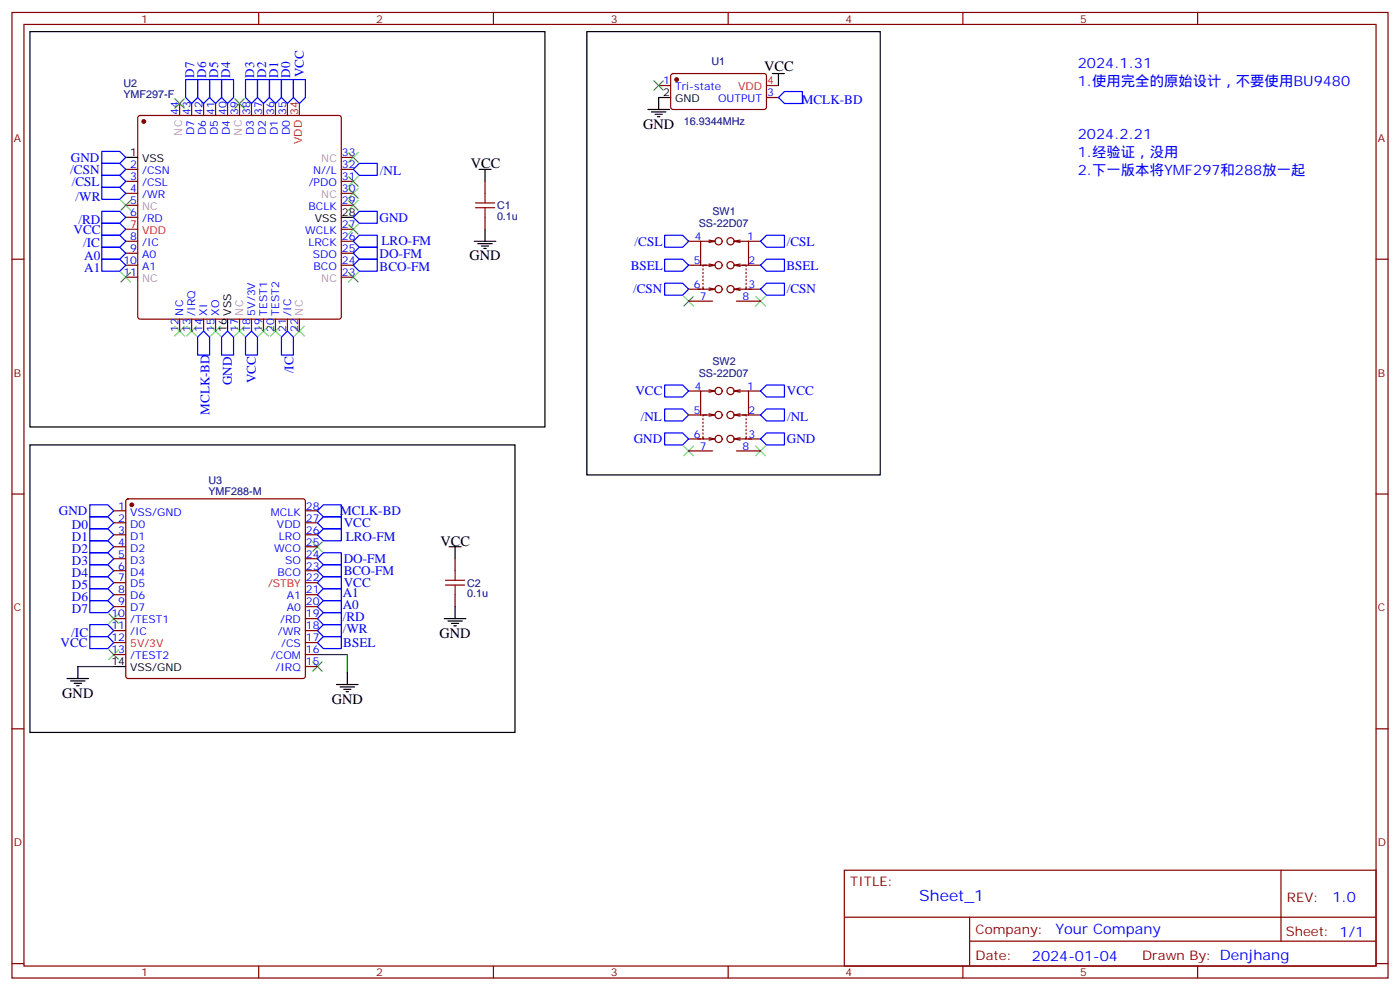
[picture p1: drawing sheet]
<svg xmlns="http://www.w3.org/2000/svg" width="412mm" height="292mm" viewBox="0 0 412 292" stroke-linecap="round" stroke-linejoin="round" font-family="sans-serif">
<g fill="none" stroke="#870000" stroke-width=".35">
<path d="M3.5 3.7h405.4v284.3h-405.4zM7.1 7.2h398.2v277.3h-398.2zM76.2 3.7v3.5M145.3 3.7v3.5M214.5 3.7v3.5M283.6 3.7v3.5M352.8 3.7v3.5M40.8 34.2l.5-.2h58.5l.5 .2 .2 .5v58.6l-.2 .5-.5 .2h-58.5l-.5-.3-.2-.4v-58.6zM52.9 30.5v3.5M56.4 30.5v3.5M60 30.5v3.5M63.5 30.5v3.5"/>
<path d="M67 30.5v3.5M70.6 30.5v3.5M74.1 30.5v3.5M77.6 30.5v3.5M81.1 30.5v3.5M84.7 30.5v3.5M194 25.2h3.6M197.8 21.9l.5-.2h27l.5 .7-.1 9.4-.6 .4h-27.1l-.4-.7v-9.1zM225.8 28.7h3.5M37 49.9h3.6M37 53.4h3.6M37 56.9h3.6"/>
<path d="M100.5 49.9h3.6M100.5 53.4h3.6M100.5 56.9h3.6M100.5 46.4h3.6M142.9 53.4v3.5M3.5 76.3h3.6M37 60.5h3.6M37 64h3.6M37 71h3.6M37 74.6h3.6M37 78.1h3.6M100.5 60.5h3.6"/>
<path d="M100.5 71h3.6M100.5 74.6h3.6M100.5 78.1h3.6M100.5 67.5h3.6M142.9 64v3.5M202.8 71h3.6M202.8 78.1h5.3M207.1 79.2v.3M208.8 77.8l1.8 .3-1.8 .4M208.8 70.7l1.8 .3M209.9 78.1h-2.8v.4M210.6 71h-4.2v7.1"/>
<path d="M210.6 71l-1.8 .4M216.3 71h4.2v7.1M216.3 71l1.7 .4M216.3 78.1l1.7 .4M217 78.1h2.8v.4M218 70.7l-1.7 .3M218 77.8l-1.7 .3M218.7 78.1h5.3M219.8 79.2v.3M220.5 71h3.5M405.3 76.3h3.6M37 81.6h3.6"/>
<path d="M52.9 94v3.5M56.4 94v3.5M60 94v3.5M63.5 94v3.5M70.6 94v3.5M74.1 94v3.5M77.6 94v3.5M81.1 94v3.5M84.7 94v3.5M88.2 94v3.5M100.5 81.6h3.6M202.8 85.2h4.5"/>
<path d="M202.8 88.7h7.1M207.1 84.5v.7h2.8M207.1 80.2v.4M207.1 81.3v.3M207.1 82.3v.4M207.1 83.4v.3M208.8 84.8l1.8 .4-1.8 .3M216.3 85.2l1.7 .3M217 88.7h7M218 84.8l-1.7 .4M219.6 85.2h4.4M219.8 84.5v.7h-2.8"/>
<path d="M219.8 80.2v.4M219.8 81.3v.3M219.8 82.3v.4M219.8 83.4v.3M202.8 115.1h3.6M208.8 114.8l1.8 .3M210.6 115.1h-4.2v7.1M210.6 115.1l-1.8 .4M216.3 115.1h4.2v7.1M216.3 115.1l1.7 .4M218 114.8l-1.7 .3M220.5 115.1h3.5"/>
<path d="M202.8 122.2h5.3M202.8 129.3h4.5M202.8 132.8h7.1M207.1 128.6v.7h2.8M207.1 123.3v.3M207.1 124.3v.4M207.1 125.4v.3M207.1 126.4v.4M207.1 127.5v.3M208.8 128.9l1.8 .4-1.8 .3M208.8 121.8l1.8 .4-1.8 .4M209.9 122.2h-2.8v.4"/>
<path d="M216.3 122.2l1.7 .4M216.3 129.3l1.7 .3M217 122.2h2.8v.4M217 132.8h7M218 121.8l-1.7 .4M218 128.9l-1.7 .4M218.7 122.2h5.3M219.6 129.3h4.4M219.8 128.6v.7h-2.8M219.8 123.3v.3M219.8 124.3v.4M219.8 125.4v.3"/>
<path d="M219.8 126.4v.4M219.8 127.5v.3M3.5 145.5h3.6M33.5 150.4h3.5M33.5 154h3.5M33.5 157.5h3.5M37.3 147.1l.4-.2h51.6l.5 .2 .2 .5v51.5l-.3 .5-.4 .2h-51.6l-.5-.2-.2-.5v-51.5zM90 150.4h3.5M90 154h3.5M90 157.5h3.5M405.3 145.5h3.6M33.5 161h3.5"/>
<path d="M33.5 164.5h3.5M33.5 168.1h3.5M33.5 171.6h3.5M33.5 175.1h3.5M33.5 178.6h3.5M90 161h3.5M90 164.5h3.5M90 168.1h3.5M90 171.6h3.5M90 175.1h3.5M90 178.6h3.5M134.1 164.5v3.6"/>
<path d="M134.1 175.1v3.5M33.5 182.2h3.5M33.5 185.7h3.5M33.5 189.2h3.5M33.5 192.8h3.5M90 182.2h3.5M90 185.7h3.5M90 189.2h3.5M90 192.8h3.5M90 196.3h3.5M3.5 214.6h3.6M405.3 214.6h3.6"/>
<path d="M248.7 256.3h156.6v28.2h-156.6zM377.3 256.3v20.9M248.7 270.1h156.5M285.6 277.2h119.6M285.6 270.1v14.1M3.5 283.8h3.6M76.2 284.5v3.5M145.3 284.5v3.5M214.5 284.5v3.5M283.6 284.5v3.5M352.8 284.5v3.5M405.3 283.8h3.6"/>
<circle cx="211.7" cy="78.1" r="1.06"/>
<circle cx="211.7" cy="71" r="1.06"/>
<circle cx="215.2" cy="78.1" r="1.06"/>
<circle cx="215.2" cy="71" r="1.06"/>
<circle cx="211.7" cy="85.2" r="1.06"/>
<circle cx="215.2" cy="85.2" r="1.06"/>
<circle cx="211.7" cy="115.1" r="1.06"/>
<circle cx="215.2" cy="115.1" r="1.06"/>
<circle cx="211.7" cy="122.2" r="1.06"/>
<circle cx="211.7" cy="129.3" r="1.06"/>
<circle cx="215.2" cy="122.2" r="1.06"/>
<circle cx="215.2" cy="129.3" r="1.06"/>
</g>
<g fill="#870000" stroke="#870000" stroke-width=".35">
<circle cx="42.3" cy="35.8" r=".53"/>
<circle cx="199.3" cy="23.4" r=".53"/>
<circle cx="38.8" cy="148.7" r=".53"/>
</g>
<g fill="none" stroke="#000" stroke-width=".35">
<path d="M8.8 9.3h151.7v116.4h-151.7zM172.9 9.3h86.4v130.5h-86.4zM190.9 32.2h6.3M191.9 32.9h4.2M193 33.7h2.1M193.7 34.4h.7M197.6 28.7h-3.6v3.5M227.5 21.7h3.6M229.3 21.7v3.5M37 46.4h3.6M141.1 49.9h3.5M142.9 49.9v3.5"/>
<path d="M100.5 64h3.6M139.7 71h6.3M140.8 71.8h4.2M141.8 72.5h2.1M142.5 73.2h.7M142.9 67.5v3.5M67 94v3.5M8.8 131h142.9v84.7h-142.9zM132.3 161h3.5M134.1 161v3.5M134.1 178.6v3.6M19.8 199.8h6.3"/>
<path d="M22.9 196.3v3.5M33.5 196.3h3.5M102.3 198v3.6M130.9 182.2h6.3M131.9 182.9h4.3M133 183.6h2.1M133.7 184.3h.7M20.8 200.5h4.2M21.9 201.2h2.1M22.6 201.9h.7M99.1 201.6h6.4M100.2 202.3h4.2"/>
<path d="M101.2 203h2.2M102 203.7h.7"/>
</g>
<path d="M88.2 30.5v3.5M225.8 25.2h3.5M37 67.5h3.6" fill="none" stroke="#f00" stroke-width=".35"/>
<g fill="none" stroke="#00f" stroke-width=".35">
<path d="M54.7 23.4h3.5v5.3l-1.8 1.8-1.7-1.8zM58.2 23.4h3.5v5.3l-1.7 1.8-1.8-1.8zM61.7 23.4h3.6v5.3l-1.8 1.8-1.8-1.8zM65.3 23.4h3.5v5.3l-1.8 1.8-1.7-1.8zM72.3 23.4h3.5v5.3l-1.7 1.8-1.8-1.8zM75.8 23.4h3.6v5.3l-1.8 1.8-1.8-1.8zM79.4 23.4h3.5v5.3l-1.8 1.8-1.7-1.8zM82.9 23.4h3.5v5.3l-1.7 1.8-1.8-1.8zM86.4 23.4h3.6v5.3l-1.8 1.8-1.8-1.8zM231.1 27h5.3v3.5h-5.3l-1.8-1.8zM30 44.6h5.3l1.7 1.8-1.7 1.7h-5.3zM30 48.1h5.3l1.7 1.8-1.7 1.7h-5.3z"/>
<path d="M30 51.6h5.3l1.7 1.8-1.7 1.8h-5.3zM30 55.2h5.3l1.7 1.7-1.7 1.8h-5.3zM105.8 48.1h5.3v3.5h-5.3l-1.7-1.7zM30 62.2h5.3l1.7 1.8-1.7 1.8h-5.3zM30 65.8h5.3l1.7 1.7-1.7 1.8h-5.3zM30 69.3h5.3l1.7 1.7-1.7 1.8h-5.3zM30 72.8h5.3l1.7 1.8-1.7 1.7h-5.3zM30 76.3h5.3l1.7 1.8-1.7 1.8h-5.3zM104.1 78.1l1.7-1.8h5.3v3.6h-5.3zM104.1 74.6l1.7-1.8h5.3v3.5h-5.3zM104.1 71l1.7-1.7h5.3v3.5h-5.3zM105.8 62.2h5.3v3.6h-5.3l-1.7-1.8z"/>
<path d="M195.8 69.3h5.3l1.7 1.7-1.7 1.8h-5.3zM195.8 76.3h5.3l1.7 1.8-1.7 1.8h-5.3zM224 78.1l1.8-1.8h5.3v3.6h-5.3zM225.8 69.3h5.3v3.5h-5.3l-1.8-1.8zM60 97.5l1.7 1.8v5.3h-3.5v-5.3zM67 97.5l1.8 1.8v5.3h-3.5v-5.3zM74.1 97.5l1.7 1.8v5.3h-3.5v-5.3zM84.7 97.5l1.7 1.8v5.3h-3.5v-5.3zM195.8 83.4h5.3l1.7 1.8-1.7 1.7h-5.3zM224 85.2l1.8-1.8h5.3v3.5h-5.3zM195.8 113.4h5.3l1.7 1.7-1.7 1.8h-5.3zM224 115.1l1.8-1.7h5.3v3.5h-5.3z"/>
<path d="M195.8 120.4h5.3l1.7 1.8-1.7 1.8h-5.3zM195.8 127.5h5.3l1.7 1.8-1.7 1.7h-5.3zM224 129.3l1.8-1.8h5.3v3.5h-5.3zM224 122.2l1.8-1.8h5.3v3.6h-5.3zM26.5 148.7h5.2l1.8 1.7-1.8 1.8h-5.2zM26.5 152.2h5.2l1.8 1.8-1.8 1.7h-5.2zM26.5 155.7h5.2l1.8 1.8-1.8 1.7h-5.2zM26.5 159.2h5.2l1.8 1.8-1.8 1.8h-5.2zM95.2 152.2h5.3v3.5h-5.3l-1.7-1.7zM95.2 148.7h5.3v3.5h-5.3l-1.7-1.8zM95.2 155.7h5.3v3.5h-5.3l-1.7-1.7zM26.5 162.8h5.2l1.8 1.7-1.8 1.8h-5.2z"/>
<path d="M26.5 166.3h5.2l1.8 1.8-1.8 1.7h-5.2zM26.5 169.8h5.2l1.8 1.8-1.8 1.8h-5.2zM26.5 173.4h5.2l1.8 1.7-1.8 1.8h-5.2zM26.5 176.9h5.2l1.8 1.7-1.8 1.8h-5.2zM93.5 175.1l1.7-1.7h5.3v3.5h-5.3zM93.5 178.6l1.7-1.7h5.3v3.5h-5.3zM93.5 164.5l1.7-1.7h5.3v3.5h-5.3zM93.5 168.1l1.7-1.8h5.3v3.5h-5.3zM95.2 169.8h5.3v3.6h-5.3l-1.7-1.8zM26.5 187.5h5.2l1.8 1.7-1.8 1.8h-5.2zM26.5 183.9h5.2l1.8 1.8-1.8 1.8h-5.2zM93.5 189.2l1.7-1.7h5.3v3.5h-5.3z"/>
<path d="M93.5 185.7l1.7-1.8h5.3v3.6h-5.3zM93.5 182.2l1.7-1.8h5.3v3.5h-5.3z"/>
</g>
<g fill="none" stroke="#3c3" stroke-width=".35">
<path d="M51.5 29.1l2.8 2.8M54.3 29.1l-2.8 2.8M69.1 29.1l2.9 2.8M72 29.1l-2.9 2.8M192.6 23.8l2.8 2.8M195.4 23.8l-2.8 2.8M35.6 59.1l2.9 2.8M38.5 59.1l-2.9 2.8M102.7 55.5l2.8 2.8M102.7 44.9l2.8 2.9M102.7 59.1l2.8 2.8M102.7 52l2.8 2.8"/>
<path d="M105.5 44.9l-2.8 2.9M105.5 55.5l-2.8 2.8M105.5 59.1l-2.8 2.8M105.5 52l-2.8 2.8M102.7 66.1l2.8 2.8M105.5 66.1l-2.8 2.8M35.6 80.2l2.9 2.8M38.5 80.2l-2.9 2.8M51.5 96.1l2.8 2.8M54.3 96.1l-2.8 2.8M55 96.1l2.9 2.8M57.9 96.1l-2.9 2.8"/>
<path d="M62.1 96.1l2.8 2.8M64.9 96.1l-2.8 2.8M69.1 96.1l2.9 2.8M72 96.1l-2.9 2.8M76.2 96.1l2.8 2.8M79 96.1l-2.8 2.8M79.7 96.1l2.8 2.8M82.5 96.1l-2.8 2.8M86.8 96.1l2.8 2.8M89.6 96.1l-2.8 2.8M102.7 80.2l2.8 2.8M105.5 80.2l-2.8 2.8"/>
<path d="M201.4 87.3l2.9 2.8M204.3 87.3l-2.9 2.8M222.6 87.3l2.8 2.8M225.4 87.3l-2.8 2.8M201.4 131.4l2.9 2.8M204.3 131.4l-2.9 2.8M222.6 131.4l2.8 2.8M225.4 131.4l-2.8 2.8M92.1 159.6l2.8 2.8M94.9 159.6l-2.8 2.8M32.1 180.8l2.8 2.8M32.1 191.3l2.8 2.9"/>
<path d="M34.9 180.8l-2.8 2.8M34.9 191.3l-2.8 2.9M92.1 194.9l2.8 2.8M94.9 194.9l-2.8 2.8"/>
</g>
<path d="M140.1 59.8h5.6M142.9 56.9v2.9M140.1 61.2h5.6M142.9 61.2v2.8M131.2 172.3h5.7M131.2 170.9h5.7M134.1 168.1v2.8M134.1 172.3v2.8" fill="none" stroke="#a10000" stroke-width=".35"/>
<path d="M22.9 196.3h10.6M93.5 192.8h8.8v5.2" fill="none" stroke="#008700" stroke-width=".35"/>
<text font-size="4.6" fill="#00f" x="270.8" y="265.3">Sheet_1</text>
<g font-size="4.2">
<text x="225.1" y="21">VCC</text>
<text x="189.4" y="37.9">GND</text>
<text x="138.7" y="49.5">VCC</text>
<text x="138.3" y="76.7">GND</text>
<text x="129.8" y="160.7">VCC</text>
<text x="129.5" y="187.8">GND</text>
<text x="18.3" y="205.5">GND</text>
<text x="97.7" y="207.2">GND</text>
</g>
<g font-size="4.2" fill="#00f">
<text x="317.5" y="19.9">2024.1.31</text>
<text x="317.5" y="25.2">1.使用完全的原始设计，不要使用BU9480</text>
<text x="317.5" y="41.1">2024.2.21</text>
<text x="317.5" y="46.4">1.经验证，没用</text>
<text x="317.5" y="51.6">2.下一版本将YMF297和288放一起</text>
<text x="392.5" y="265.5">1.0</text>
<text x="310.9" y="275.1">Your Company</text>
<text x="304" y="282.9">2024-01-04</text>
</g>
<g font-size="3.9" fill="#00f">
<text x="57.2" y="22.9" transform="rotate(-90 57.2 22.9)">D7</text>
<text x="60.7" y="22.9" transform="rotate(-90 60.7 22.9)">D6</text>
<text x="64.3" y="22.9" transform="rotate(-90 64.3 22.9)">D5</text>
<text x="67.8" y="22.9" transform="rotate(-90 67.8 22.9)">D4</text>
<text x="74.8" y="22.9" transform="rotate(-90 74.8 22.9)">D3</text>
<text x="78.4" y="22.9" transform="rotate(-90 78.4 22.9)">D2</text>
<text x="81.9" y="22.9" transform="rotate(-90 81.9 22.9)">D1</text>
<text x="85.4" y="22.9" transform="rotate(-90 85.4 22.9)">D0</text>
<text x="89.5" y="22.7" transform="rotate(-90 89.5 22.7)">VCC</text>
<text x="236.2" y="30.5">MCLK-BD</text>
<text x="20.9" y="47.6">GND</text>
<text x="20.7" y="51.1">/CSN</text>
<text x="111.9" y="51.6">/NL</text>
<text x="21.1" y="54.7">/CSL</text>
<text x="22.3" y="59.1">/WR</text>
<text x="111.8" y="65.3">GND</text>
<text x="21.7" y="68.8">VCC</text>
<text x="23.1" y="66.1">/RD</text>
<text x="24.5" y="72.8">/IC</text>
<text x="24.8" y="76.7">A0</text>
<text x="111.8" y="75.8">DO-FM</text>
<text x="112.4" y="72.1">LRO-FM</text>
<text x="186.9" y="72.3">/CSL</text>
<text x="231.8" y="72.3">/CSL</text>
<text x="24.8" y="80.2">A1</text>
<text x="111.8" y="79.7">BCO-FM</text>
<text x="185.8" y="79.5">BSEL</text>
<text x="231.7" y="79.5">BSEL</text>
<text x="186.5" y="86.4">/CSN</text>
<text x="231.8" y="86.4">/CSN</text>
<text x="68.3" y="113.4" transform="rotate(-90 68.3 113.4)">GND</text>
<text x="75.4" y="112.9" transform="rotate(-90 75.4 112.9)">VCC</text>
<text x="86.4" y="109.9" transform="rotate(-90 86.4 109.9)">/IC</text>
<text x="187.2" y="116.4">VCC</text>
<text x="231.8" y="116.4">VCC</text>
<text x="61.7" y="122.2" transform="rotate(-90 61.7 122.2)">MCLK-BD</text>
<text x="188.8" y="123.9">/NL</text>
<text x="231.9" y="123.9">/NL</text>
<text x="186.7" y="130.5">GND</text>
<text x="231.8" y="130.5">GND</text>
<text x="17.4" y="151.7">GND</text>
<text x="21.2" y="155.7">D0</text>
<text x="100.2" y="151.7">MCLK-BD</text>
<text x="101.2" y="155.1">VCC</text>
<text x="21.2" y="159.2">D1</text>
<text x="101.8" y="159.2">LRO-FM</text>
<text x="21.2" y="162.8">D2</text>
<text x="21.2" y="166.3">D3</text>
<text x="101.2" y="165.8">DO-FM</text>
<text x="21.2" y="169.8">D4</text>
<text x="21.2" y="173.4">D5</text>
<text x="101.2" y="172.8">VCC</text>
<text x="101.2" y="169.3">BCO-FM</text>
<text x="21.2" y="176.9">D6</text>
<text x="101" y="175.8">A1</text>
<text x="101" y="179.3">A0</text>
<text x="21.2" y="180.4">D7</text>
<text x="101" y="182.9">/RD</text>
<text x="17.8" y="190.5">VCC</text>
<text x="21" y="187.5">/IC</text>
<text x="101" y="186.4">/WR</text>
<text x="101.1" y="190.6">BSEL</text>
</g>
<g font-size="3.9" fill="#800">
<text x="250.5" y="260.8">TITLE:</text>
<text x="379.1" y="265.5">REV:</text>
<text x="287.4" y="275">Company:</text>
<text x="378.7" y="275.7">Sheet: 1/1</text>
<text x="287.4" y="282.7">Date:</text>
<text x="336.4" y="282.8">Drawn By: Denjhang</text>
</g>
<g font-size="3.2" fill="#800">
<text x="41.6" y="6.7">1</text>
<text x="110.8" y="6.7">2</text>
<text x="179.9" y="6.7">3</text>
<text x="249.1" y="6.7">4</text>
<text x="318.2" y="6.7">5</text>
<text x="4.1" y="41.8">A</text>
<text x="405.9" y="41.8">A</text>
<text x="4.1" y="110.9">B</text>
<text x="405.9" y="110.9">B</text>
<text x="4.1" y="180.1">C</text>
<text x="405.9" y="180.1">C</text>
<text x="4.1" y="249.2">D</text>
<text x="405.9" y="249.2">D</text>
<text x="41.6" y="287.5">1</text>
<text x="110.8" y="287.5">2</text>
<text x="179.9" y="287.5">3</text>
<text x="249.1" y="287.5">4</text>
<text x="318.2" y="287.5">5</text>
</g>
<g font-size="3.2" fill="#000080">
<text x="209.6" y="19.3">U1</text>
<text x="36.3" y="28.7">YMF297-F</text>
<text x="36.3" y="25.5">U2</text>
<text x="201.4" y="36.9">16.9344MHz</text>
<text x="146.4" y="64.8">0.1u</text>
<text x="146.4" y="61.6">C1</text>
<text x="209.9" y="63.4">SW1</text>
<text x="205.8" y="66.9">SS-22D07</text>
<text x="209.9" y="107.5">SW2</text>
<text x="205.8" y="111">SS-22D07</text>
<text x="61.4" y="142.5">U3</text>
<text x="61.4" y="145.7">YMF288-M</text>
<text x="137.6" y="172.7">C2</text>
<text x="137.6" y="175.9">0.1u</text>
</g>
<g font-size="3.2">
<text x="195.4" y="28.4">2</text>
<text x="198.9" y="30.1">GND</text>
<text x="38.4" y="46">1</text>
<text x="41.9" y="47.8">VSS</text>
<text x="92.7" y="65.4">VSS</text>
<text x="100.7" y="63.6">28</text>
<text x="68.1" y="92.9" transform="rotate(-90 68.1 92.9)">VSS</text>
<text x="66.7" y="97.8" transform="rotate(-90 66.7 97.8)">16</text>
<text x="32.8" y="195.9">14</text>
<text x="38.3" y="197.7">VSS/GND</text>
</g>
<g font-size="3.2" fill="#00f">
<text x="195.4" y="24.8">1</text>
<text x="198.9" y="26.6">Tri-state</text>
<text x="226" y="28.4">3</text>
<text x="52.6" y="33.8" transform="rotate(-90 52.6 33.8)">44</text>
<text x="56.1" y="33.8" transform="rotate(-90 56.1 33.8)">43</text>
<text x="59.6" y="33.8" transform="rotate(-90 59.6 33.8)">42</text>
<text x="63.1" y="33.8" transform="rotate(-90 63.1 33.8)">41</text>
<text x="66.7" y="33.8" transform="rotate(-90 66.7 33.8)">40</text>
<text x="70.2" y="33.8" transform="rotate(-90 70.2 33.8)">39</text>
<text x="73.7" y="33.8" transform="rotate(-90 73.7 33.8)">38</text>
<text x="77.3" y="33.8" transform="rotate(-90 77.3 33.8)">37</text>
<text x="80.8" y="33.8" transform="rotate(-90 80.8 33.8)">36</text>
<text x="84.3" y="33.8" transform="rotate(-90 84.3 33.8)">35</text>
<text x="211.5" y="30.1">OUTPUT</text>
<text x="57.1" y="39.8" transform="rotate(-90 57.1 39.8)">D7</text>
<text x="60.7" y="39.8" transform="rotate(-90 60.7 39.8)">D6</text>
<text x="64.2" y="39.8" transform="rotate(-90 64.2 39.8)">D5</text>
<text x="67.7" y="39.8" transform="rotate(-90 67.7 39.8)">D4</text>
<text x="74.8" y="39.8" transform="rotate(-90 74.8 39.8)">D3</text>
<text x="78.3" y="39.8" transform="rotate(-90 78.3 39.8)">D2</text>
<text x="81.8" y="39.8" transform="rotate(-90 81.8 39.8)">D1</text>
<text x="85.4" y="39.8" transform="rotate(-90 85.4 39.8)">D0</text>
<text x="100.7" y="46">33</text>
<text x="38.4" y="49.5">2</text>
<text x="38.4" y="53.1">3</text>
<text x="41.9" y="51.3">/CSN</text>
<text x="92.2" y="51.3">N//L</text>
<text x="100.7" y="53.1">31</text>
<text x="100.7" y="49.5">32</text>
<text x="38.4" y="56.6">4</text>
<text x="41.9" y="54.8">/CSL</text>
<text x="41.9" y="58.3">/WR</text>
<text x="90.9" y="54.8">/PDO</text>
<text x="100.7" y="56.6">30</text>
<text x="38.4" y="60.1">5</text>
<text x="38.4" y="63.6">6</text>
<text x="41.9" y="65.4">/RD</text>
<text x="90.9" y="61.9">BCLK</text>
<text x="100.7" y="60.1">29</text>
<text x="38.4" y="70.7">8</text>
<text x="89.9" y="68.9">WCLK</text>
<text x="100.7" y="70.7">26</text>
<text x="100.7" y="67.2">27</text>
<text x="204.7" y="70.7">4</text>
<text x="220.1" y="70.7">1</text>
<text x="36.4" y="77.8">10</text>
<text x="38.4" y="74.2">9</text>
<text x="41.9" y="72.5">/IC</text>
<text x="41.9" y="76">A0</text>
<text x="90.9" y="72.5">LRCK</text>
<text x="92.1" y="76">SDO</text>
<text x="100.7" y="77.8">24</text>
<text x="100.7" y="74.2">25</text>
<text x="204.4" y="77.8">5</text>
<text x="220.5" y="77.8">2</text>
<text x="36.4" y="81.3">11</text>
<text x="41.9" y="79.5">A1</text>
<text x="92.3" y="79.5">BCO</text>
<text x="100.7" y="81.3">23</text>
<text x="204.4" y="84.8">6</text>
<text x="206.1" y="88.3">7</text>
<text x="218.7" y="88.3">8</text>
<text x="220.5" y="84.8">3</text>
<text x="54" y="92.9" transform="rotate(-90 54 92.9)">NC</text>
<text x="57.5" y="92.9" transform="rotate(-90 57.5 92.9)">/IRQ</text>
<text x="61" y="92.9" transform="rotate(-90 61 92.9)">XI</text>
<text x="64.6" y="92.9" transform="rotate(-90 64.6 92.9)">XO</text>
<text x="75.1" y="92.9" transform="rotate(-90 75.1 92.9)">5V/3V</text>
<text x="78.7" y="92.9" transform="rotate(-90 78.7 92.9)">TEST1</text>
<text x="82.2" y="92.9" transform="rotate(-90 82.2 92.9)">TEST2</text>
<text x="85.7" y="92.9" transform="rotate(-90 85.7 92.9)">/IC</text>
<text x="52.6" y="97.8" transform="rotate(-90 52.6 97.8)">12</text>
<text x="56.1" y="97.8" transform="rotate(-90 56.1 97.8)">13</text>
<text x="59.6" y="97.8" transform="rotate(-90 59.6 97.8)">14</text>
<text x="63.1" y="97.8" transform="rotate(-90 63.1 97.8)">15</text>
<text x="70.2" y="97.8" transform="rotate(-90 70.2 97.8)">17</text>
<text x="73.7" y="97.8" transform="rotate(-90 73.7 97.8)">18</text>
<text x="77.3" y="97.8" transform="rotate(-90 77.3 97.8)">19</text>
<text x="80.8" y="97.8" transform="rotate(-90 80.8 97.8)">20</text>
<text x="84.3" y="97.8" transform="rotate(-90 84.3 97.8)">21</text>
<text x="87.8" y="97.8" transform="rotate(-90 87.8 97.8)">22</text>
<text x="204.7" y="114.8">4</text>
<text x="220.1" y="114.8">1</text>
<text x="204.4" y="121.8">5</text>
<text x="220.5" y="121.8">2</text>
<text x="204.4" y="128.9">6</text>
<text x="220.5" y="128.9">3</text>
<text x="206.1" y="132.4">7</text>
<text x="218.7" y="132.4">8</text>
<text x="34.8" y="150.1">1</text>
<text x="34.8" y="153.6">2</text>
<text x="38.3" y="151.8">VSS/GND</text>
<text x="38.3" y="155.4">D0</text>
<text x="79.8" y="151.8">MCLK</text>
<text x="81.6" y="155.4">VDD</text>
<text x="90.1" y="153.6">27</text>
<text x="90.1" y="150.1">28</text>
<text x="34.8" y="157.1">3</text>
<text x="34.8" y="160.7">4</text>
<text x="38.3" y="158.9">D1</text>
<text x="82.2" y="158.9">LRO</text>
<text x="90.1" y="160.7">25</text>
<text x="90.1" y="157.1">26</text>
<text x="34.8" y="164.2">5</text>
<text x="34.8" y="167.7">6</text>
<text x="38.3" y="162.4">D2</text>
<text x="38.3" y="165.9">D3</text>
<text x="80.8" y="162.4">WCO</text>
<text x="84" y="165.9">SO</text>
<text x="90.1" y="167.7">23</text>
<text x="90.1" y="164.2">24</text>
<text x="34.8" y="171.2">7</text>
<text x="38.3" y="169.5">D4</text>
<text x="38.3" y="173">D5</text>
<text x="81.8" y="169.5">BCO</text>
<text x="90.1" y="171.2">22</text>
<text x="34.8" y="174.8">8</text>
<text x="34.8" y="178.3">9</text>
<text x="38.3" y="176.5">D6</text>
<text x="84.5" y="176.5">A1</text>
<text x="90.1" y="178.3">20</text>
<text x="90.1" y="174.8">21</text>
<text x="32.8" y="181.8">10</text>
<text x="32.8" y="185.3">11</text>
<text x="38.3" y="180.1">D7</text>
<text x="38.3" y="183.6">/TEST1</text>
<text x="82.6" y="183.6">/RD</text>
<text x="84.5" y="180.1">A0</text>
<text x="90.1" y="185.3">18</text>
<text x="90.1" y="181.8">19</text>
<text x="32.8" y="188.9">12</text>
<text x="38.3" y="187.1">/IC</text>
<text x="81.9" y="187.1">/WR</text>
<text x="82.8" y="190.6">/CS</text>
<text x="90.1" y="188.9">17</text>
<text x="32.8" y="192.4">13</text>
<text x="38.3" y="194.2">/TEST2</text>
<text x="79.8" y="194.2">/COM</text>
<text x="81.2" y="197.7">/IRQ</text>
<text x="90.1" y="195.9">15</text>
<text x="90.1" y="192.4">16</text>
</g>
<g font-size="3.2" fill="#f00">
<text x="217.4" y="26.6">VDD</text>
<text x="226" y="24.8">4</text>
<text x="87.8" y="33.8" transform="rotate(-90 87.8 33.8)">34</text>
<text x="88.9" y="42.4" transform="rotate(-90 88.9 42.4)">VDD</text>
<text x="38.4" y="67.2">7</text>
<text x="41.9" y="68.9">VDD</text>
<text x="79" y="173">/STBY</text>
<text x="38.3" y="190.6">5V/3V</text>
</g>
<g font-size="3.2" fill="#999">
<text x="53.6" y="39.9" transform="rotate(-90 53.6 39.9)">NC</text>
<text x="71.3" y="39.9" transform="rotate(-90 71.3 39.9)">NC</text>
<text x="94.6" y="47.8">NC</text>
<text x="94.6" y="58.3">NC</text>
<text x="41.9" y="61.9">NC</text>
<text x="41.9" y="83">NC</text>
<text x="94.6" y="83">NC</text>
<text x="71.6" y="92.9" transform="rotate(-90 71.6 92.9)">NC</text>
<text x="89.3" y="92.9" transform="rotate(-90 89.3 92.9)">NC</text>
</g>
</svg>
